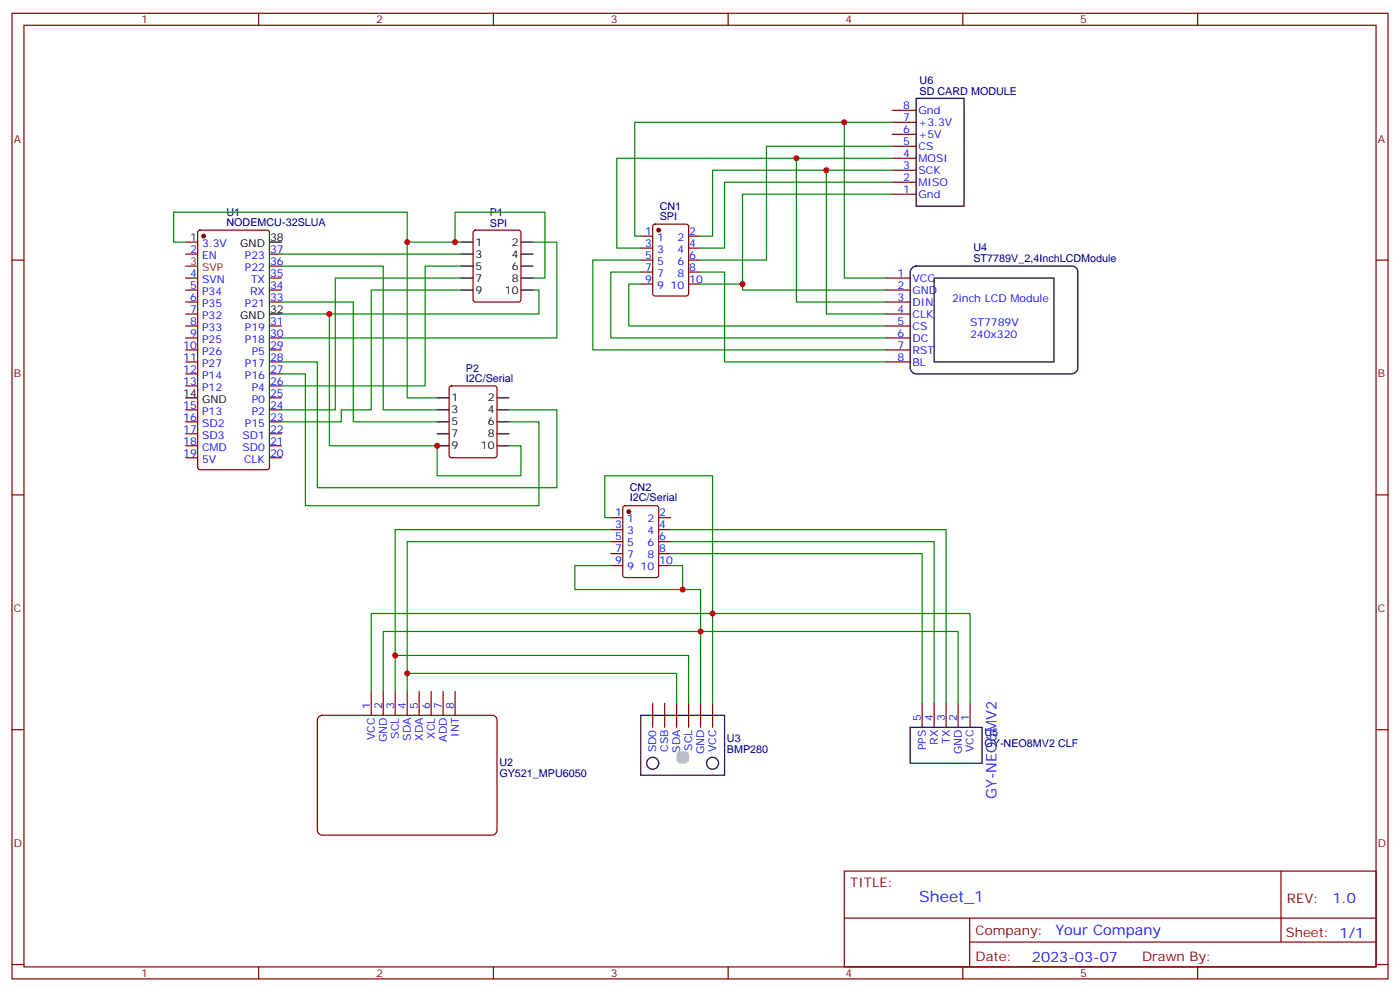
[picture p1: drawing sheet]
<svg xmlns="http://www.w3.org/2000/svg" width="412mm" height="292mm" viewBox="0 0 412 292" stroke-linecap="round" stroke-linejoin="round" font-family="sans-serif">
<g fill="none" stroke="#870000" stroke-width=".35">
<path d="M3.5 3.9h405.4v284.4h-405.4zM7.1 7.4h398.2v277.3h-398.2zM76.2 3.9v3.5M145.3 3.9v3.5M214.5 3.9v3.5M283.6 3.9v3.5M352.8 3.9v3.5M262.8 39.5h7.1M262.8 36h7.1M262.8 32.5h7.1M262.8 57.2h7.1M262.8 53.7h7.1"/>
<path d="M262.8 50.1h7.1M262.8 46.6h7.1M262.8 43.1h7.1M3.5 76.6h3.6M54.7 71.3h3.5M54.7 74.8h3.5M58.4 68l.5-.2h19.8l.6 .4 .1 69.4-.5 .7h-20l-.6-.4-.1-69.4zM79.4 74.8h3.5M79.4 78.4h3.5M139.6 68l.5-.2h12.7l.6 .4 .1 20-.5 .7h-12.9l-.7-.4-.1-20zM188.7 76.6h3.6M188.7 69.5h3.6"/>
<path d="M188.7 73.1h3.6M192.5 66.2l.5-.2h9.1l.7 .4v20.1l-.4 .6-9.4 .1-.7-.5v-20zM202.8 76.6h3.6M202.8 69.5h3.6M202.8 73.1h3.6M405.3 76.6h3.6M54.7 81.9h3.5M54.7 85.4h3.5M54.7 88.9h3.5M54.7 92.5h3.5M54.7 96h3.5M54.7 99.5h3.5"/>
<path d="M79.4 81.9h3.5M79.4 85.4h3.5M79.4 88.9h3.5M79.4 96h3.5M79.4 99.5h3.5M188.7 83.6h3.6M188.7 80.1h3.6M202.8 83.6h3.6M202.8 80.1h3.6M261.1 81.9h7M261.1 85.4h7M261.1 88.9h7"/>
<path d="M261.1 92.5h7M261.1 96h7M261.1 99.5h7M54.7 103h3.5M54.7 106.6h3.5M54.7 110.1h3.5M54.7 113.6h3.5M79.4 103h3.5M79.4 106.6h3.5M79.4 110.1h3.5M79.4 113.6h3.5M79.4 117.2h3.5"/>
<path d="M132.5 113.8l.5-.2h12.7l.6 .5 .1 20-.5 .6-12.9 .1-.7-.5v-20zM261.1 103h7M261.1 106.6h7M54.7 120.7h3.5M54.7 124.2h3.5M54.7 127.7h3.5M54.7 131.3h3.5M54.7 134.8h3.5M79.4 120.7h3.5M79.4 124.2h3.5M79.4 127.7h3.5M79.4 131.3h3.5"/>
<path d="M79.4 134.8h3.5M3.5 145.7h3.6M179.9 152.4h3.5M179.9 156h3.5M179.9 159.5h3.5M183.7 149.1l.4-.2h9.2l.7 .4v20.1l-.4 .6-9.5 .1-.6-.5-.1-20zM194 152.4h3.6M194 156h3.6M194 159.5h3.6M405.3 145.7h3.6M179.9 166.5h3.5M179.9 163h3.5"/>
<path d="M194 166.5h3.6M194 163h3.6M3.5 214.9h3.6M109.4 203.6v7M112.9 203.6v7M116.4 203.6v7M119.9 203.6v7M123.5 203.6v7M127 203.6v7M130.5 203.6v7M134.1 203.6v7M192.3 207.1v7.1"/>
<path d="M195.8 207.1v7.1M199.3 207.1v7.1M202.8 207.1v7.1M206.4 207.1v7.1M209.9 207.1v7.1M271.6 207.1v7.1M275.2 207.1v7.1M278.7 207.1v7.1M282.2 207.1v7.1M285.8 207.1v7.1M405.3 214.9h3.6M248.7 256.5h156.6v28.2h-156.6z"/>
<path d="M377.3 256.5v20.9M248.7 270.4h156.5M285.6 277.4h119.6M285.6 270.4v14.1M3.5 284h3.6M76.2 284.7v3.6M145.3 284.7v3.6M214.5 284.7v3.6M283.6 284.7v3.6M352.8 284.7v3.6M405.3 284h3.6"/>
</g>
<g fill="#870000" stroke="#870000" stroke-width=".35">
<circle cx="60" cy="69.5" r=".53"/>
<circle cx="185.2" cy="150.7" r=".53"/>
<circle cx="194" cy="67.8" r=".53"/>
</g>
<path d="M54.7 78.4h3.5" fill="none" stroke="#f00" stroke-width=".35"/>
<g fill="none" stroke="#000" stroke-width=".35">
<path d="M269.9 29h14.1v31.7h-14.1zM79.4 71.3h3.5M135.8 71.3h3.5M135.8 74.8h3.5M135.8 78.4h3.5M153.5 71.3h3.5M153.5 74.8h3.5M153.5 78.4h3.5M268.7 78.9l1.2-.5h45.8a1.76 1.76 0 0 1 1.8 1.7v28.2a1.89 1.89 0 0 1-1.8 1.8h-45.8a1.89 1.89 0 0 1-1.8-1.8v-28.2zM79.4 92.5h3.5M135.8 81.9h3.5M135.8 85.4h3.5"/>
<path d="M153.5 81.9h3.5M153.5 85.4h3.5M275.2 81.9h35.2v24.7h-35.2zM54.7 117.2h3.5M128.8 117.2h3.5M146.4 117.2h3.5M128.8 120.7h3.5M128.8 124.2h3.5M128.8 127.7h3.5M128.8 131.3h3.5M146.4 120.7h3.5M146.4 124.2h3.5"/>
<path d="M146.4 127.7h3.5M146.4 131.3h3.5M188.7 210.6h24.7v17.7h-24.7zM268.1 214.2h21.2v10.6h-21.2z"/>
<circle cx="192.3" cy="224.8" r="1.76"/>
<circle cx="209.9" cy="224.8" r="1.76"/>
</g>
<path d="M93.8 211.2l1.1-.6h50.1a1.41 1.41 0 0 1 1.4 1.5v32.4a1.51 1.51 0 0 1-1.4 1.4h-50.1a1.51 1.51 0 0 1-1.4-1.4v-32.4z" fill="none" stroke="#800000" stroke-width=".35"/>
<path d="M199.6 221.7l.5-.4 1.7-.1 .6 .2 .4 .6a3.1 3.1 0 0 1-.2 2.3l-.2 .3a3.2 3.2 0 0 1-2.4 .1l-.5-.4a3.2 3.2 0 0 1-.1-2.3z" fill="#ccc" stroke="#ccc" stroke-width=".35"/>
<g fill="none" stroke="#008700" stroke-width=".35">
<path d="M248.7 36v45.9h12.4M262.8 36h-75.8v33.5h1.7M234.6 46.6v42.3h26.5M243.4 50.1v42.4h17.7M262.8 57.2h-44.1v26.4M262.8 50.1h-52.9v19.4h-3.5M262.8 46.6h-81.1v26.5h7M262.8 53.7h-49.4v19.4h-7M262.8 43.1h-37v33.5h-19.4M54.7 71.3h-3.5v-8.8h68.7v8.8M82.9 78.4h30v42.3h15.9M82.9 74.8h52.9"/>
<path d="M134.1 71.3v-8.8h26.4v19.4h-3.5M135.8 71.3h-15.9v45.9h8.9M135.8 78.4h-10.6v35.2h-42.3M157 71.3h7v28.2h-81.1M188.7 76.6h-14.1v26.4h86.5M82.9 92.5h14.1v38.8h31.8v8.8h24.7v-8.8h-3.6M82.9 88.9h21.2v35.3h24.7M135.8 85.4h-26.4v35.3h-8.9v3.5h-17.6M135.8 81.9h-37v38.8h-15.9M157 85.4h1.7v7.1h-61.7M188.7 80.1h-8.8v19.4h81.2M188.7 83.6h-3.5v12.4h75.9"/>
<path d="M206.4 83.6h12.3v1.8h42.4M206.4 80.1h7v26.5h47.7M82.9 106.6h10.6v37h70.5v-22.9h-14.1M82.9 110.1h7.1v38.8h68.7v-24.7h-8.8M179.9 152.4h-1.7v-12.3h31.7v40.6h75.9v26.4M179.9 156h-63.5v37M179.9 159.5h-60v38.8M197.6 156h81.1v51.1M197.6 159.5h77.6v47.6M179.9 166.5h-10.6v7.1h31.8v-7.1h-3.5M197.6 163h74v44.1M201.1 173.6h5.3v12.3h75.8v21.2"/>
<path d="M109.4 203.6v-22.9h100.5v26.4M112.9 203.6v-17.7h93.5v21.2M116.4 203.6v-10.6h86.4v14.1M119.9 203.6v-5.3h79.4v8.8"/>
</g>
<g fill="#c00">
<circle cx="206.4" cy="185.9" r=".88"/>
<circle cx="209.9" cy="180.7" r=".88"/>
<circle cx="201.1" cy="173.6" r=".88"/>
<circle cx="116.4" cy="193" r=".88"/>
<circle cx="119.9" cy="198.3" r=".88"/>
<circle cx="248.7" cy="36" r=".88"/>
<circle cx="218.7" cy="83.6" r=".88"/>
<circle cx="243.4" cy="50.1" r=".88"/>
<circle cx="234.6" cy="46.6" r=".88"/>
<circle cx="128.8" cy="131.3" r=".88"/>
<circle cx="97" cy="92.5" r=".88"/>
<circle cx="119.9" cy="71.3" r=".88"/>
<circle cx="134.1" cy="71.3" r=".88"/>
</g>
<text font-size="4.6" fill="#00f" x="270.8" y="265.5">Sheet_1</text>
<g font-size="4.2" fill="#00f">
<text x="293.5" y="235.3" transform="rotate(-90 293.5 235.3)">GY-NEO6MV2</text>
<text x="392.5" y="265.8">1.0</text>
<text x="310.9" y="275.3">Your Company</text>
<text x="304" y="283.1">2023-03-07</text>
</g>
<g font-size="3.9" fill="#800">
<text x="250.5" y="261.1">TITLE:</text>
<text x="379.1" y="265.8">REV:</text>
<text x="287.4" y="275.3">Company:</text>
<text x="378.7" y="275.9">Sheet: 1/1</text>
<text x="287.4" y="283">Date:</text>
<text x="336.4" y="283.1">Drawn By:</text>
</g>
<g font-size="3.2" fill="#800">
<text x="41.6" y="6.9">1</text>
<text x="110.8" y="6.9">2</text>
<text x="179.9" y="6.9">3</text>
<text x="249.1" y="6.9">4</text>
<text x="318.2" y="6.9">5</text>
<text x="4.1" y="42">A</text>
<text x="405.9" y="42">A</text>
<text x="4.1" y="111.2">B</text>
<text x="405.9" y="111.2">B</text>
<text x="4.1" y="180.3">C</text>
<text x="405.9" y="180.3">C</text>
<text x="4.1" y="249.4">D</text>
<text x="405.9" y="249.4">D</text>
<text x="41.6" y="287.7">1</text>
<text x="110.8" y="287.7">2</text>
<text x="179.9" y="287.7">3</text>
<text x="249.1" y="287.7">4</text>
<text x="318.2" y="287.7">5</text>
</g>
<g font-size="3.2" fill="#000080">
<text x="270.9" y="27.9">SD CARD MODULE</text>
<text x="270.9" y="24.9">U6</text>
<text x="66.7" y="63.5">U1</text>
<text x="144.3" y="63.7">P1</text>
<text x="194.3" y="64.7">SPI</text>
<text x="194.3" y="61.7">CN1</text>
<text x="66.7" y="66.5">NODEMCU-32SLUA</text>
<text x="144.3" y="66.7">SPI</text>
<text x="286.7" y="77.1">ST7789V_2,4InchLCDModule</text>
<text x="286.8" y="74.1">U4</text>
<text x="137.3" y="112.6">I2C/Serial</text>
<text x="137.3" y="109.5">P2</text>
<text x="185.5" y="147.6">I2C/Serial</text>
<text x="185.5" y="144.6">CN2</text>
<text x="214.1" y="221.7">BMP280</text>
<text x="214.1" y="218.6">U3</text>
<text x="290" y="219.9">GY-NEO8MV2 CLF</text>
<text x="290" y="216.9">U5</text>
<text x="147.1" y="225.7">U2</text>
<text x="147.1" y="228.7">GY521_MPU6050</text>
</g>
<g font-size="3.2" fill="#00f">
<text x="266.1" y="35.7">7</text>
<text x="266.1" y="32.1">8</text>
<text x="270.6" y="33.5">Gnd</text>
<text x="266.1" y="39.2">6</text>
<text x="270.6" y="40.6">+5V</text>
<text x="270.6" y="37.1">+3.3V</text>
<text x="266.1" y="46.2">4</text>
<text x="266.1" y="42.7">5</text>
<text x="270.6" y="47.7">MOSI</text>
<text x="270.6" y="44.1">CS</text>
<text x="266.1" y="53.3">2</text>
<text x="266.1" y="49.8">3</text>
<text x="270.6" y="51.2">SCK</text>
<text x="266.1" y="56.8">1</text>
<text x="270.6" y="58.2">Gnd</text>
<text x="270.6" y="54.7">MISO</text>
<text x="56" y="70.9">1</text>
<text x="190.1" y="69.2">1</text>
<text x="193.6" y="70.9">1</text>
<text x="199.5" y="70.9">2</text>
<text x="203" y="69.2">2</text>
<text x="56" y="74.5">2</text>
<text x="59.5" y="72.7">3.3V</text>
<text x="59.5" y="76.2">EN</text>
<text x="72.1" y="76.2">P23</text>
<text x="79.6" y="78">36</text>
<text x="79.6" y="74.5">37</text>
<text x="190.1" y="72.7">3</text>
<text x="190.1" y="76.2">5</text>
<text x="193.6" y="74.5">3</text>
<text x="193.6" y="78">5</text>
<text x="199.5" y="78">6</text>
<text x="199.5" y="74.5">4</text>
<text x="203" y="76.2">6</text>
<text x="203" y="72.7">4</text>
<text x="56" y="81.5">4</text>
<text x="59.5" y="83.3">SVN</text>
<text x="72.1" y="79.8">P22</text>
<text x="73.9" y="83.3">TX</text>
<text x="79.6" y="81.5">35</text>
<text x="190.1" y="79.8">7</text>
<text x="190.1" y="83.3">9</text>
<text x="193.6" y="81.5">7</text>
<text x="199.5" y="81.5">8</text>
<text x="203" y="83.3">10</text>
<text x="203" y="79.8">8</text>
<text x="264.3" y="81.5">1</text>
<text x="268.8" y="82.9">VCC</text>
<text x="56" y="85.1">5</text>
<text x="56" y="88.6">6</text>
<text x="59.5" y="86.8">P34</text>
<text x="73.7" y="86.8">RX</text>
<text x="79.6" y="88.6">33</text>
<text x="79.6" y="85.1">34</text>
<text x="193.6" y="85.1">9</text>
<text x="197.5" y="85.1">10</text>
<text x="264.3" y="85.1">2</text>
<text x="264.3" y="88.6">3</text>
<text x="268.8" y="86.5">GND</text>
<text x="268.8" y="90">DIN</text>
<text x="280.5" y="88.9">2inch LCD Module</text>
<text x="56" y="92.1">7</text>
<text x="56" y="95.6">8</text>
<text x="59.5" y="90.3">P35</text>
<text x="59.5" y="93.9">P32</text>
<text x="72.1" y="90.3">P21</text>
<text x="79.6" y="95.6">31</text>
<text x="264.3" y="92.1">4</text>
<text x="264.3" y="95.6">5</text>
<text x="268.8" y="93.5">CLK</text>
<text x="285.8" y="96">ST7789V</text>
<text x="56" y="99.2">9</text>
<text x="59.5" y="97.4">P33</text>
<text x="59.5" y="100.9">P25</text>
<text x="72.1" y="100.9">P18</text>
<text x="72.1" y="97.4">P19</text>
<text x="79.6" y="99.2">30</text>
<text x="264.3" y="99.2">6</text>
<text x="268.8" y="97">CS</text>
<text x="268.8" y="100.6">DC</text>
<text x="285.8" y="99.5">240x320</text>
<text x="54" y="102.7">10</text>
<text x="54" y="106.2">11</text>
<text x="59.5" y="104.5">P26</text>
<text x="59.5" y="108">P27</text>
<text x="72.1" y="108">P17</text>
<text x="74.1" y="104.5">P5</text>
<text x="79.6" y="106.2">28</text>
<text x="79.6" y="102.7">29</text>
<text x="264.3" y="102.7">7</text>
<text x="264.3" y="106.2">8</text>
<text x="268.8" y="104.1">RST</text>
<text x="268.8" y="107.6">BL</text>
<text x="54" y="109.7">12</text>
<text x="54" y="113.3">13</text>
<text x="59.5" y="111.5">P14</text>
<text x="72.1" y="111.5">P16</text>
<text x="79.6" y="113.3">26</text>
<text x="79.6" y="109.7">27</text>
<text x="59.5" y="115">P12</text>
<text x="74.1" y="118.6">P0</text>
<text x="74.1" y="115">P4</text>
<text x="79.6" y="116.8">25</text>
<text x="54" y="120.3">15</text>
<text x="54" y="123.9">16</text>
<text x="59.5" y="122.1">P13</text>
<text x="59.5" y="125.6">SD2</text>
<text x="72.1" y="125.6">P15</text>
<text x="74.1" y="122.1">P2</text>
<text x="79.6" y="123.9">23</text>
<text x="79.6" y="120.3">24</text>
<text x="54" y="127.4">17</text>
<text x="54" y="130.9">18</text>
<text x="59.5" y="129.2">SD3</text>
<text x="71.4" y="129.2">SD1</text>
<text x="79.6" y="130.9">21</text>
<text x="79.6" y="127.4">22</text>
<text x="54" y="134.4">19</text>
<text x="59.5" y="132.7">CMD</text>
<text x="59.5" y="136.2">5V</text>
<text x="71.4" y="132.7">SD0</text>
<text x="71.9" y="136.2">CLK</text>
<text x="79.6" y="134.4">20</text>
<text x="181.3" y="152.1">1</text>
<text x="181.3" y="155.6">3</text>
<text x="184.7" y="153.8">1</text>
<text x="190.7" y="153.8">2</text>
<text x="194.2" y="155.6">4</text>
<text x="194.2" y="152.1">2</text>
<text x="181.3" y="159.1">5</text>
<text x="184.7" y="157.4">3</text>
<text x="184.7" y="160.9">5</text>
<text x="190.7" y="160.9">6</text>
<text x="190.7" y="157.4">4</text>
<text x="194.2" y="159.1">6</text>
<text x="181.3" y="162.7">7</text>
<text x="181.3" y="166.2">9</text>
<text x="184.7" y="164.4">7</text>
<text x="184.7" y="168">9</text>
<text x="188.7" y="168">10</text>
<text x="190.7" y="164.4">8</text>
<text x="194.2" y="166.2">10</text>
<text x="194.2" y="162.7">8</text>
<text x="109" y="208.9" transform="rotate(-90 109 208.9)">1</text>
<text x="112.5" y="208.9" transform="rotate(-90 112.5 208.9)">2</text>
<text x="116.1" y="208.9" transform="rotate(-90 116.1 208.9)">3</text>
<text x="119.6" y="208.9" transform="rotate(-90 119.6 208.9)">4</text>
<text x="123.1" y="208.9" transform="rotate(-90 123.1 208.9)">5</text>
<text x="126.6" y="208.9" transform="rotate(-90 126.6 208.9)">6</text>
<text x="130.2" y="208.9" transform="rotate(-90 130.2 208.9)">7</text>
<text x="133.7" y="208.9" transform="rotate(-90 133.7 208.9)">8</text>
<text x="271.3" y="212.4" transform="rotate(-90 271.3 212.4)">5</text>
<text x="274.8" y="212.4" transform="rotate(-90 274.8 212.4)">4</text>
<text x="278.3" y="212.4" transform="rotate(-90 278.3 212.4)">3</text>
<text x="281.9" y="212.4" transform="rotate(-90 281.9 212.4)">2</text>
<text x="285.4" y="212.4" transform="rotate(-90 285.4 212.4)">1</text>
<text x="110.4" y="217.9" transform="rotate(-90 110.4 217.9)">VCC</text>
<text x="113.9" y="218.6" transform="rotate(-90 113.9 218.6)">GND</text>
<text x="117.5" y="217.5" transform="rotate(-90 117.5 217.5)">SCL</text>
<text x="121" y="218.1" transform="rotate(-90 121 218.1)">SDA</text>
<text x="124.5" y="218.1" transform="rotate(-90 124.5 218.1)">XDA</text>
<text x="128.1" y="217.5" transform="rotate(-90 128.1 217.5)">XCL</text>
<text x="131.6" y="218.4" transform="rotate(-90 131.6 218.4)">ADD</text>
<text x="135.1" y="217" transform="rotate(-90 135.1 217)">INT</text>
<text x="193.3" y="221.5" transform="rotate(-90 193.3 221.5)">SD0</text>
<text x="196.8" y="221.4" transform="rotate(-90 196.8 221.4)">CSB</text>
<text x="200.4" y="221.7" transform="rotate(-90 200.4 221.7)">SDA</text>
<text x="203.9" y="221" transform="rotate(-90 203.9 221)">SCL</text>
<text x="211" y="221.5" transform="rotate(-90 211 221.5)">VCC</text>
<text x="272.7" y="220.9" transform="rotate(-90 272.7 220.9)">PPS</text>
<text x="276.2" y="219.3" transform="rotate(-90 276.2 219.3)">RX</text>
<text x="279.8" y="219" transform="rotate(-90 279.8 219)">TX</text>
<text x="286.8" y="221.5" transform="rotate(-90 286.8 221.5)">VCC</text>
<text x="207.4" y="222.2" transform="rotate(-90 207.4 222.2)">GND</text>
<text x="283.3" y="222.2" transform="rotate(-90 283.3 222.2)">GND</text>
</g>
<g font-size="3.2">
<text x="79.6" y="70.9">38</text>
<text x="70.8" y="72.7">GND</text>
<text x="140.1" y="72.4">1</text>
<text x="140.1" y="75.9">3</text>
<text x="150.7" y="72.4">2</text>
<text x="150.7" y="75.9">4</text>
<text x="140.1" y="79.4">5</text>
<text x="140.1" y="82.9">7</text>
<text x="150.7" y="79.4">6</text>
<text x="150.7" y="82.9">8</text>
<text x="140.1" y="86.5">9</text>
<text x="148.7" y="86.5">10</text>
<text x="70.8" y="93.9">GND</text>
<text x="79.6" y="92.1">32</text>
<text x="54" y="116.8">14</text>
<text x="59.5" y="118.6">GND</text>
<text x="133" y="118.2">1</text>
<text x="143.7" y="118.2">2</text>
<text x="133" y="121.7">3</text>
<text x="133" y="125.3">5</text>
<text x="143.7" y="121.7">4</text>
<text x="143.7" y="125.3">6</text>
<text x="133" y="128.8">7</text>
<text x="143.7" y="128.8">8</text>
<text x="133" y="132.3">9</text>
<text x="141.7" y="132.3">10</text>
</g>
<g font-size="3.2" fill="#f00">
<text x="56" y="78">3</text>
<text x="59.5" y="79.8">SVP</text>
</g>
</svg>
